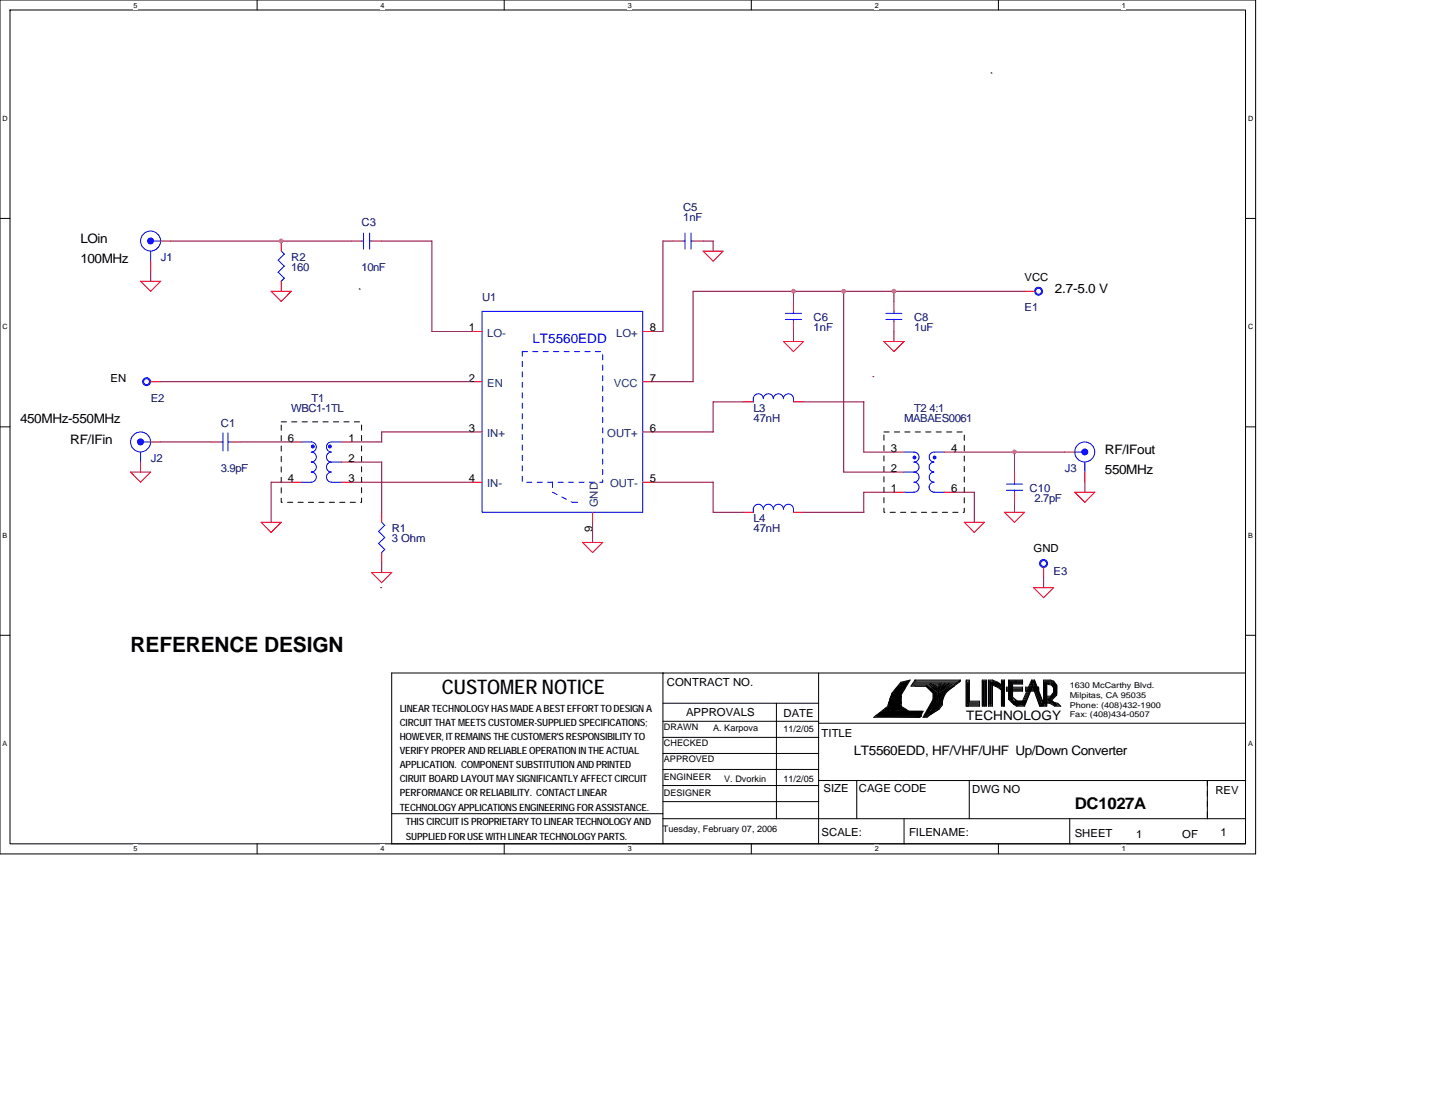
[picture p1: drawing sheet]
<svg xmlns="http://www.w3.org/2000/svg" width="279mm" height="216mm" viewBox="0 0 279 216" stroke-linecap="round" stroke-linejoin="round" font-family="sans-serif">
<path d="M0 0h244.5v166.2h-244.5zM1.9 1.9h240.6v162.4h-240.6z" fill="none" stroke="#000" stroke-width=".19"/>
<g fill="#fff">
<path d="M26 .2h.8v1.6h-.8z"/>
<path d="M26 164.5h.8v1.5h-.8z"/>
</g>
<path d="M50.1 0v1.9M50.1 164.3v1.9" fill="none" stroke="#000" stroke-width=".19"/>
<g fill="#fff">
<path d="M74.1 .2h.8v1.6h-.8z"/>
<path d="M74.1 164.5h.8v1.5h-.8z"/>
</g>
<path d="M98.2 0v1.9M98.2 164.3v1.9" fill="none" stroke="#000" stroke-width=".19"/>
<g fill="#fff">
<path d="M122.2 .2h.8v1.6h-.8z"/>
<path d="M122.2 164.5h.8v1.5h-.8z"/>
</g>
<path d="M146.3 0v1.9M146.3 164.3v1.9" fill="none" stroke="#000" stroke-width=".19"/>
<g fill="#fff">
<path d="M170.3 .2h.8v1.6h-.8z"/>
<path d="M170.3 164.5h.8v1.5h-.8z"/>
</g>
<path d="M194.4 0v1.9M194.4 164.3v1.9" fill="none" stroke="#000" stroke-width=".19"/>
<g fill="#fff">
<path d="M218.4 .2h.8v1.6h-.8z"/>
<path d="M218.4 164.5h.8v1.5h-.8z"/>
<path d="M.5 22.2h1v1.6h-1z"/>
<path d="M243 22.2h1v1.6h-1z"/>
<path d="M.5 62.8h1v1.6h-1z"/>
<path d="M243 62.8h1v1.6h-1z"/>
</g>
<path d="M0 42.5h1.9M242.5 42.5h2" fill="none" stroke="#000" stroke-width=".19"/>
<g fill="#fff">
<path d="M.5 103.4h.9v1.5h-.9z"/>
<path d="M243 103.4h.9v1.5h-.9z"/>
</g>
<path d="M0 83.1h1.9M242.5 83.1h2" fill="none" stroke="#000" stroke-width=".19"/>
<g fill="#fff">
<path d="M.5 144h.9v1.5h-.9z"/>
<path d="M243 144h.9v1.5h-.9z"/>
</g>
<g fill="none" stroke="#000" stroke-width=".19">
<path d="M193 14.2h.1M69.9 56.2l.2 .1M0 123.7h1.9M76.2 131h52.9M76.3 131v33.3h52.8M129.1 131h113.4v33.3h-113.4zM129.1 136.9h30.3M151.2 136.9v22.5M159.4 131v33.3M170.9 139.2l8.1 .3M172.3 139l6.5 .3M172.3 138.9l6.5 .2"/>
<path d="M172.9 137.5l-2.8 2.1h9.1M173.3 137.7l-2.4 1.7 8.1 .3M173.3 137.5l-2.4 1.8M173.7 135.1l-.8 2.4M173.7 137.9l-1.6 1.2M173.7 134.9l-.8 2.4M173.7 137.7l-1.6 1.2M173.9 135.7l-.7 2M173.9 135.5l-.7 2M174.1 138.7h.9M174.1 138.5h.9M174.2 135.5l-.5 1.6"/>
<path d="M174.4 135.4l2.2-2.6-1.6 2.5v2.4M174.5 135.7l-.8 2.2M174.5 136.5l-.7 1.6M174.5 135.5l-.8 2.2M174.5 137.1l-.3 .6M174.6 137.9l1.6 1.1M174.6 137.7l1.6 1.2M174.6 138.1l-1.5 .8M174.6 135.5v2.4l-1.5 .8M175 137.7l2 1.3h2.3M175 137.5l2 1.4h2.3M175 135.5l1.6-2.5-2.2 2.6"/>
<path d="M175.4 137.7l1.6 1M175.4 137.5l1.6 1h2.7M175.4 132.8l-1.7 2.2M175.4 133.2l-1.6 2.2M175.6 133.6l-1.2 1.4M175.6 133h1v.2h-1.4v.2h1v.2h-1.4v.2h1.4v.2h-1.7v.2h1.5v.1h-1.8v.3h1.4v.3h-1.5v-.2h1.1v.4h.2h-1.7v.2h1.7v.4h-1.9v-.2h1.9v.6h-2.1v-.2h1.9v.6v-.2h-1.9v.2h2.1v.4v-.2h-2.3v.2h2.1v.2h-2.1v.2h2.3v.2h-2.5v.2h2.7v.2h-3.3v.2h4.1v.2h-4.5v.2h7.6v.2h-8v.2h7.8h-8.2v.1h8.2v.4v-.2h-8.8v.2h8.6M176.2 133.2l-.8 .2-1.6 2.2M176.2 132.8h.6M176.2 133l-.8 .2M176.4 133l-.2 .2M176.4 132.8l-.2 .2M177 132.6l-1.8 2.8"/>
<path d="M177 132.6l-1.6 .4-1.7 2.1M177.2 132.4l-1.8 .4M177.2 132.4l-1.8 2.9v2.4M177.6 133.4h7.8M177.6 133.2h8.4M177.8 133h8.6M177.9 132.8h8.5M178.1 132.4h8.9v.2h-8.8zM178.2 132.4l-.8 1.2h8.2M179.4 139l-.5 .6M179.4 138.8l-.5 .6M179.7 138.5l-.6 1.1"/>
<path d="M180.1 139v.4M180.1 139.2h.6M180.3 133.3l1.8 1.4M180.3 133.6l1.4 1.4M180.3 138.9h1M180.3 138.7h1.4M180.5 133.6l1.6 1.5M180.5 138.5h1.6M180.5 138.3h1.8M180.7 138.1h2M180.9 133.2l1.2 1.2M180.9 137.7h2"/>
<path d="M180.9 137.9h2M181.1 133l1.4 1.2M181.1 137.5h2.2M181.3 137.3h2M181.3 134.3h3.1M181.3 139l-.8 .6M181.5 136.9h2M181.5 136.7h2M181.7 133.8l.8 .8M181.7 133.2l1 1.6M181.7 136.1l-2 3.5h.8M181.7 134.9v1.4"/>
<path d="M181.7 136.5h1.6M181.7 134.6h2.3M181.9 135.1v.8l-2 3.7M181.9 136.1h1.6M181.9 135.7h1.8M181.9 134.7h2M182.1 133.4l.6 .8M182.1 134.9h1.8M182.1 135.5h1.2M182.1 135.9h1M182.1 134.9v1.8M182.1 135.7l-1.8 3.3"/>
<path d="M182.3 136.3l-2 3.2M182.3 134.7v1.6M182.3 136.1l-2 3.2M182.3 136.7l-1.6 2M182.5 137.9l-1.8 1.4M182.5 136.9l-1 1.4M182.5 138.3l-2 1.2-.4-.1M182.5 137.7l-1.8 1.4M182.5 136.7l-1 1.4M182.9 134.9v2.2l-1.8 1.6M182.9 133l-.3 2.6M182.9 133.8l-.4 2.9"/>
<path d="M182.9 138l-1.6 1M182.9 136.7l-.8 1M183 137.1l-.5 .8M183 134.9v2l-.5 .8M183.2 135.1v2l-.7 1.2M183.3 133l-.4 1-.4 2.9M183.3 135.1h-1.2l-.2 1.2M183.5 134.6v2.5h-2.2M183.5 135.1l-.7 .5M183.5 136.3h-1.6l-1.4 2.4M183.6 134.9v1M184 133l-1.4 1.2"/>
<path d="M184 133.2l-.8 .8M184 134.7l-.2 .4M184 134.9l-.8 1.4M184.4 134.2h-3.1l.8 .7M184.4 134h-3.1l1 1M184.8 133l-2 1.4M184.8 133.8l-1.8 1.2M184.8 134l-1.8 1.1M184.8 133.2l-1.6 1M185 134l-1.6 1.1M185 133.8h-4.5l1.6 1.5h1.8M185.4 133.2l-2.4 1.4 1-.8"/>
<path d="M185.9 133.5a4.1 4.1 0 0 0-2.4 3.8l-.7 .8M186.8 132.8l-3.3 2.5M187 132.4l-2.6 2M187 132.6l-.2 .2M188.1 132.6h.6M188.1 132.4h.6v4.3h2M188.1 132.4v5.1M188.1 137.3h2.6M188.3 132.8v4.3M188.5 137.1h2M188.5 136.9h2M188.5 132.8v4.5"/>
<path d="M188.7 136.5h2v1h-2.6M191.2 132.6h.8M191.3 137.5h.8M191.3 137.3h.8M191.5 132.6v4.7M191.7 132.6v4.9M191.9 132.6v4.7M192 137.5v-5.1h-.8l.1 5.1M192.4 132.6h.8M192.4 132.4h.8M192.4 137.3h.9M192.4 132.4v5.1"/>
<path d="M192.6 132.6v4.5h.4v-4.3h1v.2h-1h1.6v.2h-1.6h1.8v.2h-1v.2h1.4v-1h.2v4.7h-.2v-3.7M192.8 132.6v4.7M192.8 132.8l1.6 .6 1 .8M192.8 133l1.6 .6M193.2 132.6l1 .4M193.2 132.4l1 .4M193.2 133.4l1 .4M194.2 133l.8 .6M194.2 132.8l.8 .6M194.2 133.8l.8 .6M194.2 133.6l.8 .6M194.2 133.6l-1-.4v4.3h-.8"/>
<path d="M194.4 133.6l1 .8M195 132.6h.6M195 132.4h.6v5.1h-.6M195 137.3h.6M195 132.4v1.2M195 134.2v3.3M195.4 132.6v4.9M195.9 134h3.2M195.9 133.8h3.2v.8M196 134.6h3.1M196 133.8v.8M196 134.3h3.1"/>
<path d="M196.2 134.2h2.7M196.3 132.8h2.6M196.3 132.6h2.8M196.4 135.9l1 1M196.6 132.6v3.5h.5h-.2v-3.3M196.7 133h2.4M196.7 132.8v3.3l1.4 1.2M196.7 135.9l1.4 1.2M197.1 135.7l1 .8h1M197.1 133.2h2M197.1 133v2.9l1 .8h1M197.3 137.1l.6 .4"/>
<path d="M197.3 136.9l.6 .4M199.1 136.5l1.7-4.1h.6l1.6 4.1v1h-.6M199.1 133.2v-.8h-2.8l.1 3.7 1 1M199.3 137.1l-1.2 .2M199.3 136.9l-1.2 .2M199.7 134h2.5M199.7 134.6h2.5v-.8h-2.5v.8M199.7 134.3h2.5M199.9 136.5h-3v.2h2.8v.2h-2.4v.2h2.2M199.9 134.2h2.3M200.8 132.6h.6M200.9 132.6h.5v.4h-.5z"/>
<path d="M200.9 133v-.2h.5v.4h-.7v.2M200.9 132.8l-1.8 4.1M201 133.6l1.4 3.9M201 133.2l-1.7 4.1M201 132.6l.5 .2M201 133.4l1.4 3.9M201 132.8l-1.7 4.1M201.1 133.6l-1.6 3.9h-1.6M201.1 133.3l-1.6 4h-1.6M201.2 132.6l1.8 4.3M201.3 133.2l1.5 4.3M201.3 133.4l1.3 4.1"/>
<path d="M201.4 132.6l1.6 4.1M201.4 133.2l1.4 4.1M201.4 132.8l-.6 .2M201.4 133l1.4 4.1M202.4 137.3h.6M203.2 132.6h1.4l.6 .2M203.2 137.3h.6M203.4 133h1.4M203.6 133v4.3M203.8 135.7h.8M203.8 136.9h.6M203.8 136.7h1l.8 .6"/>
<path d="M203.8 135.5h.8M203.8 136.3h.8M203.8 133.2l1 .2 .4 .6M203.8 136.5h1l.8 .6M203.8 135.9h.8M204.2 136.3l1.5 1M204.2 136.1l1.5 1M204.3 136.9l1.1 .6M204.3 136.7l1.1 .6M204.6 136.1h-.8M204.7 133l.7 .6M204.7 132.8l.7 .6"/>
<path d="M204.8 136.3l.4 .4M204.8 132.8h-1.4v4.3M204.8 133.2l-1-.2v4.5h-.6M205.1 133.3l.3 1.8M205.1 136.7l.9 .2 .5 .6M205.1 134.9l-.5 .8M205.1 133l.5 .8M205.1 133.8v1.2M205.1 134.7l-.5 .9M205.2 133.6l-.4-.4 .4 .6M205.3 137.5h1.2M205.3 133.6l.3 1.3-1.4 1.4"/>
<path d="M205.3 133.3l.3 1.4-1.4 1.4M205.3 137.3h1M205.4 133.8v1.2M205.5 137.1h.6M205.5 134.2l.3-.4-.3 1.3-.9 1M205.5 134v1M205.6 133.6l-.5-.8 .7 .8M205.7 135.3l-1 1M205.7 135.4l.1-2-.6-.8-.6-.2h-1.4v5.1M205.7 135.1l-1 1M205.7 133.6l-.2 .4M242.5 123.7h2"/>
<path d="M76.2 158.4h52.9M129.1 159.4h113.4M129.1 140.4h30.3M129.1 143.6h30.3M129.1 146.7h30.3M129.1 149.8h30.3M129.1 152.9h30.3M129.1 156.1h30.3M159.4 152h83.1M159.4 140.8h83.1M166.8 152v7.4M176 159.4v4.9"/>
<path d="M188.7 152v7.4M208.3 159.4v4.9M235.1 152v7.4"/>
</g>
<path d="M54.8 82.1h15.6v15.7h-15.6v-15.7M172.1 84.1h15.6v15.6h-15.6v-15.6M235.1 152v7.4" fill="none" stroke="#000" stroke-width=".19" stroke-dasharray="1 1 1 1 1 1 1 1"/>
<g fill="none" stroke="#f00" stroke-width=".19">
<path d="M29.3 50.8v2M29.3 56.7l-1.9-1.9h3.9l-2 1.9M31.3 46.9h1.9M52.8 56.7l2 2M52.8 56.7h3.9l-2 2M54.8 46.9v2M54.8 54.8v1.9M68.5 46.9h1.9M72.3 46.9h2M131 46.9h2M134.9 46.9h2M136.9 48.9l2 1.9"/>
<path d="M136.9 48.9h3.9l-2 2M154.5 58.7v1.9M174.1 58.7v1.9M199.5 56.7h1.9M29.3 74.3h2M91.9 64.5h2M91.9 74.3h2M125.2 64.5h1.9M125.2 74.3h1.9M144.7 78.2h2M152.5 66.5l2 2M152.5 66.5h4"/>
<path d="M154.5 78.2h2M154.5 62.6v1.9M156.5 66.5l-2 2M172.1 66.5l2 2M172.1 66.5h3.9M174.1 62.6v1.9M176 66.5l-2 2M25.4 91.9h4l-2.1 2zM27.4 90v1.9M29.3 86h2M41.1 86h1.9M45 86h1.9"/>
<path d="M56.7 86h2M56.7 93.9h2M66.5 86h2M66.5 93.9h2M66.5 90h2M74.3 99.7v2M91.9 93.9h2M91.9 84.1h2M115.4 99.7v2M125.2 93.9h1.9M125.2 84.1h1.9M144.7 99.7h2"/>
<path d="M154.5 99.7h2M174.1 91.9h1.9M174.1 95.8h1.9M174.1 88h1.9M183.8 95.8h2M183.8 88h2M195.6 99.7h3.9l-2 2zM197.5 91.9v2M197.5 95.8v2M207.3 88h2M209.2 95.8l2 2 2-2M209.3 95.8h3.9"/>
<path d="M211.2 91.9v2M50.8 101.7l2 2M50.8 101.7h4l-2 2M72.3 111.4l2 2M72.3 111.5h4l-2 2M74.3 107.6v1.9M113.4 105.6h4l-2 2zM189.7 103.7l-2-2h4l-2 2M201.2 114.4l2 2M201.3 114.4h3.9l-2 2M203.2 110.5v2"/>
</g>
<g fill="none" stroke="#00f" stroke-width=".19">
<path d="M29.3 48.9v2M29.9 46.9h1.4M54.2 50.7l1.2 1.1M54.2 53l1.2 1.2M54.8 48.9l.6 .6M55.4 49.5l-1.3 1.2M55.4 51.8l-1.3 1.2M55.4 54.2l-.7 .6M70.4 46.9h.4M70.8 45.4v3.1M71.9 46.9h.4M72 45.4v3.1"/>
<path d="M133 46.9h.4M133.4 45.4v3.1M134.5 46.9h.4M134.6 45.4v3.1M93.9 60.6h31.3v39.1h-31.3zM146.7 77.4v.9M146.7 77.6a.97 .97 0 0 1 1-.9 .97 .97 0 0 1 .9 .9 .97 .97 0 0 1 1-.9 .97 .97 0 0 1 1 .9 .98 .98 0 0 1 1-.9 .98 .98 0 0 1 .9 .9 .97 .97 0 0 1 1-.9 .97 .97 0 0 1 1 .9v.7M152.9 62.2h3.2M152.9 61h3.2M154.5 60.6v.4M154.5 62.2v.4M172.5 62.2h3.1"/>
<path d="M172.5 61h3.1M174.1 60.6v.4M174.1 62.2v.4M27.4 88v2M27.9 86h1.4M43 86h.4M43.4 84.3v3.5M44.4 86h.6M44.4 84.3v3.5M58.7 86h1.9a.98 .98 0 0 1 1 1 .98 .98 0 0 1-1 1 .97 .97 0 0 1 1 1 .97 .97 0 0 1-1 1 .97 .97 0 0 1 1 .9 .97 .97 0 0 1-1 1 .98 .98 0 0 1 1 1 .98 .98 0 0 1-1 1h-1.9M64.5 86a.98 .98 0 0 0-.9 1 .98 .98 0 0 0 .9 1 .97 .97 0 0 0-.9 1 .97 .97 0 0 0 .9 1 .97 .97 0 0 0-.9 .9 .97 .97 0 0 0 .9 1 .98 .98 0 0 0-.9 1 .98 .98 0 0 0 .9 1M64.5 86h2"/>
<path d="M64.5 93.9h2M64.5 90h2M146.7 99v.8M146.7 99.1a.97 .97 0 0 1 1-.9 .97 .97 0 0 1 .9 .9 .97 .97 0 0 1 1-.9 .97 .97 0 0 1 1 .9 .98 .98 0 0 1 1-.9 .98 .98 0 0 1 .9 .9 .97 .97 0 0 1 1-.9 .97 .97 0 0 1 1 .9M154.5 99.1v.7M176 91.9h2M176 88h1.9a.97 .97 0 0 1 1 1 .97 .97 0 0 1-1 1 .97 .97 0 0 1 1 .9 .97 .97 0 0 1-1 1M177.9 91.9a.98 .98 0 0 1 1 1 .98 .98 0 0 1-1 1 .97 .97 0 0 1 1 .9 .97 .97 0 0 1-1 1h-1.9M181.9 88a.97 .97 0 0 0-1 1 .97 .97 0 0 0 1 1 .97 .97 0 0 0-1 .9 .97 .97 0 0 0 1 1 .98 .98 0 0 0-1 1 .98 .98 0 0 0 1 1 .97 .97 0 0 0-1 .9 .97 .97 0 0 0 1 1M181.9 88h1.9M181.9 95.8h1.9M196 94.3h3.1"/>
<path d="M196 95.4h3.1M197.5 93.9v.4M197.5 95.4v.4M209.3 88h1.4M211.2 90v1.9M73.7 103.5l1.2 1.1M73.7 105.8l1.2 1.2-.6 .6M74.3 101.7l.6 .6M74.9 102.3l-1.2 1.2M74.9 104.6l-1.2 1.2"/>
<circle cx="29.3" cy="46.9" r="1.95"/>
<circle cx="202.2" cy="56.7" r=".58"/>
<circle cx="202.2" cy="56.7" r=".77"/>
<circle cx="28.5" cy="74.3" r=".58"/>
<circle cx="28.5" cy="74.3" r=".77"/>
<circle cx="27.4" cy="86" r="1.95"/>
<circle cx="211.2" cy="88" r="1.95"/>
<circle cx="203.2" cy="109.7" r=".77"/>
<circle cx="203.2" cy="109.7" r=".57"/>
</g>
<g fill="#00f" stroke="#00f" stroke-width=".19">
<path d="M60.8 86.8l.2 .2z" fill-rule="evenodd"/>
<circle cx="60.9" cy="86.9" r=".29"/>
<circle cx="64.2" cy="86.9" r=".29"/>
<circle cx="29.3" cy="46.9" r=".58"/>
<circle cx="27.4" cy="86" r=".58"/>
<circle cx="211.2" cy="88" r=".57"/>
<circle cx="178.1" cy="89.1" r=".28"/>
<circle cx="182" cy="89.1" r=".28"/>
</g>
<path d="M101.7 68.5h15.6v25.4h-15.6v-25.4M107.6 93.9v1.9M107.6 95.8l3.9 2M111.5 97.8h2" fill="none" stroke="#00f" stroke-width=".19" stroke-dasharray="1 1 1 1 1 1 1 1"/>
<g fill="none" stroke="#800040" stroke-width=".19">
<path d="M29.3 52.8v2M68.5 46.9h-35.3M74.3 46.9h9.8v17.6M131 46.9h-1.9v17.6h-2M136.9 46.9h2v2M154.5 56.7v2M164.3 56.7v35.2M174.1 56.7v2M199.5 56.7h-64.6v17.6M31.3 74.3h60.6M84.1 64.5h7.8M127.1 74.3h7.9"/>
<path d="M144.7 78.2h-5.8v5.9h-11.8M154.5 64.5v2M156.5 78.2h11.7M168.2 78.2v9.8M169.9 73.3h.3M174.1 64.5v2M31.3 86h9.8M46.9 86h9.8M56.7 93.9h-3.9v7.8M68.5 93.9h23.4M68.5 90h5.8v9.8M91.9 84.1h-17.6v1.9h-5.8"/>
<path d="M127.1 93.9h11.8v5.9l5.8-.1M156.5 99.7h11.7M164.3 91.9h9.8M168.2 88h5.9M174.1 95.8h-5.9v4M185.8 88h21.5M185.8 95.8h3.9M189.7 95.8v5.9M197.5 88v3.9M197.5 97.8v2M211.2 93.9v1.9M74.1 114.4h.2"/>
<path d="M74.3 109.5v2M115.4 101.7v3.9M203.2 112.5v1.9"/>
</g>
<g fill="#f0f" stroke="#f0f" stroke-width=".19">
<circle cx="54.7" cy="46.9" r=".38"/>
<circle cx="164.3" cy="56.7" r=".38"/>
<circle cx="197.5" cy="88" r=".38"/>
<circle cx="174.1" cy="56.7" r=".38"/>
<circle cx="154.5" cy="56.7" r=".38"/>
</g>
<text font-size="4.1" x="25.4" y="127">REFERENCE DESIGN</text>
<text font-size="3.9" x="86" y="135.1">CUSTOMER NOTICE</text>
<text font-size="3.1" x="209.3" y="157.4">DC1027A</text>
<g font-size="2.5">
<text x="15.6" y="47.2">LOin</text>
<text x="15.6" y="51.2">100MHz</text>
<text x="205.4" y="57">2.7-5.0 V</text>
<text x="3.9" y="82.4">450MHz-550MHz</text>
<text x="13.7" y="86.4">RF/IFin</text>
<text x="215.1" y="88.3">RF/IFout</text>
<text x="215.1" y="92.2">550MHz</text>
<text x="188.1" y="140.1">TECHNOLOGY</text>
<text x="166.2" y="147">LT5560EDD, HF/VHF/UHF Up/Down Converter</text>
</g>
<text font-size="2.5" fill="#00f" x="103.7" y="66.8">LT5560EDD</text>
<g font-size="2.2" fill="#000080">
<text x="133" y="41.1">C5</text>
<text x="70.4" y="44">C3</text>
<text x="133" y="43">1nF</text>
<text x="31.3" y="50.8">J1</text>
<text x="56.7" y="50.8">R2</text>
<text x="56.7" y="52.8">160</text>
<text x="70.4" y="52.8">10nF</text>
<text x="93.9" y="58.7">U1</text>
<text x="158.4" y="62.6">C6</text>
<text x="158.4" y="64.5">1nF</text>
<text x="178" y="62.6">C8</text>
<text x="178" y="64.5">1uF</text>
<text x="199.5" y="60.6">E1</text>
<text x="29.3" y="78.2">E2</text>
<text x="43" y="83.1">C1</text>
<text x="56.7" y="80.2">WBC1-1TL</text>
<text x="60.6" y="78.2">T1</text>
<text x="146.7" y="80.2">L3</text>
<text x="146.7" y="82.1">47nH</text>
<text x="176" y="82.1">MABAES0061</text>
<text x="178" y="80.2">T2 4:1</text>
<text x="29.3" y="90">J2</text>
<text x="43" y="91.9">3.9pF</text>
<text x="200.5" y="95.8">C10</text>
<text x="207.3" y="91.9">J3</text>
<text x="146.7" y="101.7">L4</text>
<text x="201.4" y="97.8">2.7pF</text>
<text x="76.3" y="103.6">R1</text>
<text x="76.3" y="105.6">3 Ohm</text>
<text x="146.7" y="103.6">47nH</text>
<text x="205.1" y="111.8">E3</text>
</g>
<g font-size="2.2">
<text x="199.5" y="54.7">VCC</text>
<text x="91.3" y="64.5">1</text>
<text x="126.5" y="64.5">8</text>
<text x="21.5" y="74.3">EN</text>
<text x="91.3" y="74.3">2</text>
<text x="126.5" y="74.3">7</text>
<text x="56.1" y="86">6</text>
<text x="67.9" y="86">1</text>
<text x="67.9" y="89.9">2</text>
<text x="91.3" y="84.1">3</text>
<text x="126.5" y="84.1">6</text>
<text x="173.4" y="88">3</text>
<text x="185.2" y="88">4</text>
<text x="56.1" y="93.9">4</text>
<text x="67.9" y="93.9">3</text>
<text x="91.3" y="93.9">4</text>
<text x="126.5" y="93.9">5</text>
<text x="173.4" y="95.8">1</text>
<text x="173.4" y="91.9">2</text>
<text x="185.2" y="95.8">6</text>
<text x="115.4" y="103.6" transform="rotate(-90 115.4 103.6)">9</text>
<text x="201.3" y="107.5">GND</text>
<text x="129.9" y="133.6">CONTRACT NO.</text>
<text x="133.6" y="139.4">APPROVALS</text>
<text x="152.5" y="139.6">DATE</text>
<text x="160" y="143.5">TITLE</text>
<text x="160.4" y="154.1">SIZE</text>
<text x="167.2" y="154.1">CAGE CODE</text>
<text x="189.3" y="154.3">DWG NO</text>
<text x="236.6" y="154.5">REV</text>
<text x="160" y="162.7">SCALE:</text>
<text x="177" y="162.7">FILENAME:</text>
<text x="209.3" y="162.9">SHEET</text>
<text x="221.2" y="163.1">1</text>
<text x="230.2" y="163.1">OF</text>
<text x="237.6" y="162.7">1</text>
</g>
<g font-size="2.2" fill="#004080">
<text x="94.8" y="65.5">LO-</text>
<text x="120" y="65.5">LO+</text>
<text x="94.8" y="75.3">EN</text>
<text x="119.5" y="75.3">VCC</text>
<text x="94.8" y="85.1">IN+</text>
<text x="118.2" y="85.1">OUT+</text>
<text x="94.8" y="94.8">IN-</text>
<text x="118.8" y="94.8">OUT-</text>
<text x="116.4" y="98.8" transform="rotate(-90 116.4 98.8)">GND</text>
</g>
<g font-size="1.9">
<text x="77.8" y="138.5">LINEAR TECHNOLOGY HAS MADE A BEST EFFORT TO DESIGN A</text>
<text x="77.8" y="141.3">CIRCUIT THAT MEETS CUSTOMER-SUPPLIED SPECIFICATIONS;</text>
<text x="77.8" y="144">HOWEVER, IT REMAINS THE CUSTOMER'S RESPONSIBILITY TO</text>
<text x="77.8" y="146.8">VERIFY PROPER AND RELIABLE OPERATION IN THE ACTUAL</text>
<text x="77.8" y="149.5">APPLICATION. COMPONENT SUBSTITUTION AND PRINTED</text>
<text x="77.8" y="152.3">CIRUIT BOARD LAYOUT MAY SIGNIFICANTLY AFFECT CIRCUIT</text>
<text x="77.8" y="155">PERFORMANCE OR RELIABILITY. CONTACT LINEAR</text>
<text x="77.8" y="157.8">TECHNOLOGY APPLICATIONS ENGINEERING FOR ASSISTANCE.</text>
<text x="79" y="160.6">THIS CIRCUIT IS PROPRIETARY TO LINEAR TECHNOLOGY AND</text>
<text x="79" y="163.5">SUPPLIED FOR USE WITH LINEAR TECHNOLOGY PARTS.</text>
</g>
<g font-size="1.8">
<text x="129.3" y="142.2">DRAWN</text>
<text x="138.9" y="142.4">A. Karpova</text>
<text x="152.5" y="142.6">11/2/05</text>
<text x="129.3" y="145.3">CHECKED</text>
<text x="129.3" y="148.4">APPROVED</text>
<text x="129.3" y="151.8">ENGINEER</text>
<text x="129.3" y="154.9">DESIGNER</text>
<text x="141" y="152.1">V. Dvorkin</text>
<text x="152.5" y="152.1">11/2/05</text>
<text x="129.1" y="161.9">Tuesday, February 07, 2006</text>
</g>
<g font-size="1.6">
<text x="208.3" y="134">1630 McCarthy Blvd.</text>
<text x="208.3" y="135.9">Milpitas, CA 95035</text>
<text x="208.3" y="137.8">Phone: (408)432-1900</text>
<text x="208.3" y="139.6">Fax: (408)434-0507</text>
</g>
<g font-size="1.4">
<text x="26" y="1.5">5</text>
<text x="74.1" y="1.5">4</text>
<text x="122.2" y="1.5">3</text>
<text x="170.3" y="1.5">2</text>
<text x="218.4" y="1.5">1</text>
<text x=".5" y="23.5">D</text>
<text x="243" y="23.5">D</text>
<text x=".5" y="64.1">C</text>
<text x="243" y="64.1">C</text>
<text x=".5" y="104.6">B</text>
<text x="243" y="104.6">B</text>
<text x=".5" y="145.2">A</text>
<text x="243" y="145.2">A</text>
<text x="26" y="165.7">5</text>
<text x="74.1" y="165.7">4</text>
<text x="122.2" y="165.7">3</text>
<text x="170.3" y="165.7">2</text>
<text x="218.4" y="165.7">1</text>
</g>
</svg>
